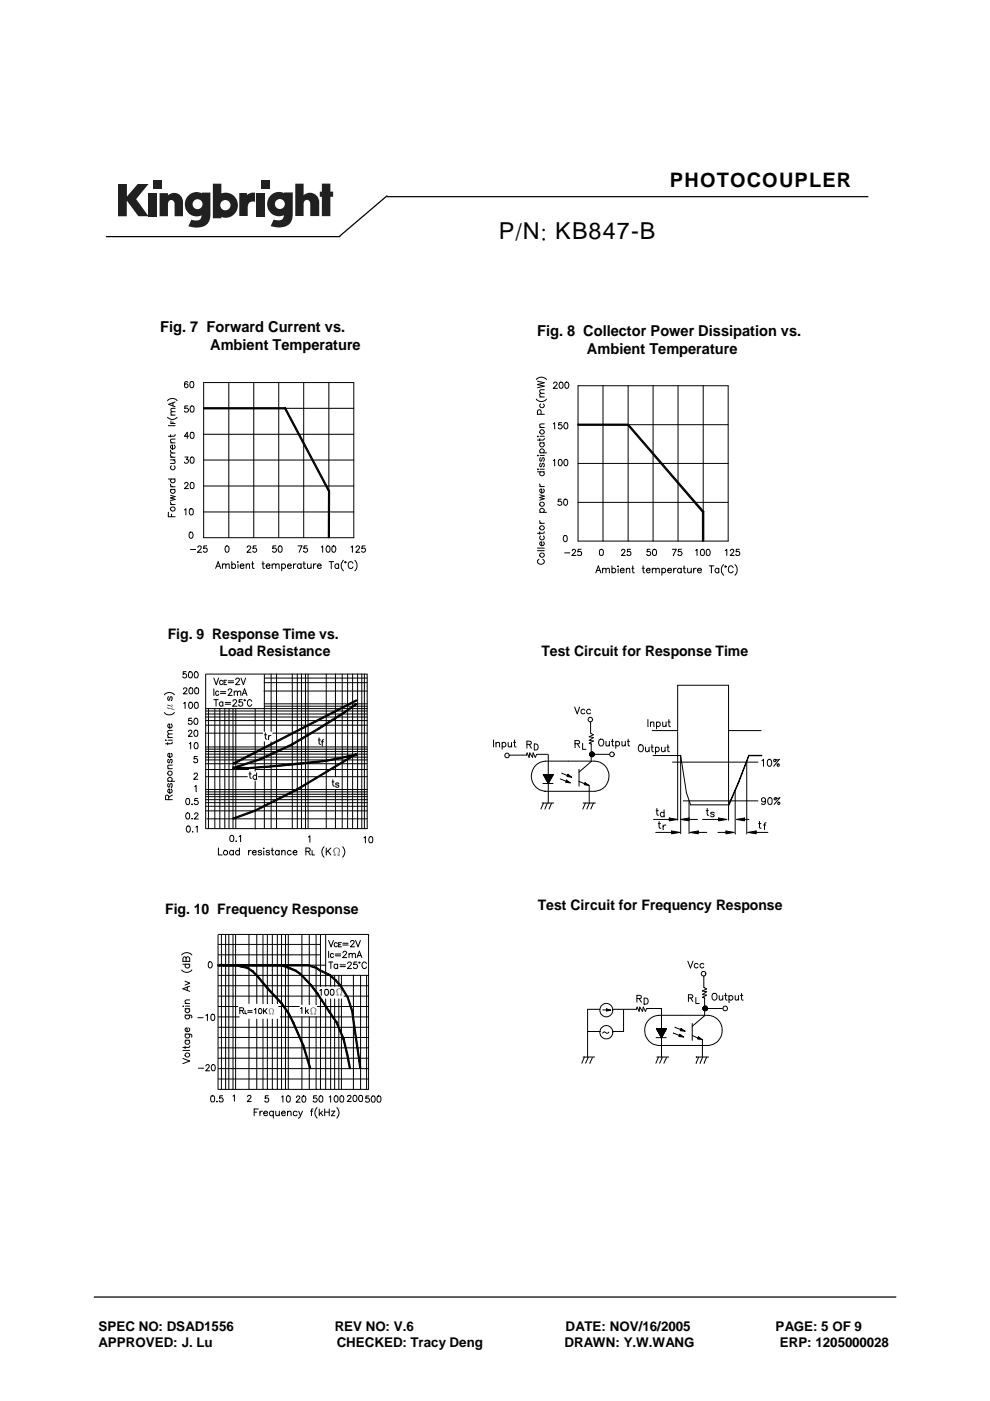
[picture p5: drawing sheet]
<svg xmlns="http://www.w3.org/2000/svg" width="210mm" height="297mm" viewBox="0 0 210 297" stroke-linecap="round" stroke-linejoin="round" font-family="sans-serif">
<path d="M82 41.7h102" fill="none" stroke="#010101" stroke-width=".26"/>
<g fill="#231f20">
<path d="M25 39h1.9v2.7l2.3-2.7h2.3l-2.6 3.2 2.6 3.6h-2.2l-2.4-3.3v3.4h-1.9z"/>
<path d="M31.5 41h1.8v4.8h-1.8z"/>
<path d="M54.4 40.9h1.8v4.9h-1.8z"/>
<path d="M32.4 38.3h1.8v1.8h-1.8z"/>
<path d="M55.3 38.2h1.8v1.8h-1.8z"/>
<path d="M33.8 41h1.8v.4a1.9 1.9 0 0 1 2.2-.3 1.9 1.9 0 0 1 1 2v2.7h-1.8v-2.6a.7 .7 0 0 0-.7-.8 .7 .7 0 0 0-.7 .8v2.6h-1.8z"/>
<path d="M50.7 40.9h1.7v.5a2.02 2.02 0 0 1 1.7-.5v1.9l-.2-.1a1.12 1.12 0 0 0-1.4 1.4v1.7h-1.8z"/>
<path d="M62.6 38.9h1.8v2.5a1.98 1.98 0 0 1 2.2-.3 1.98 1.98 0 0 1 1.1 2v2.7h-1.9v-2.6a.7 .7 0 0 0-.7-.8 .7 .7 0 0 0-.7 .8v2.6h-1.8z"/>
<path d="M68.2 38.9h1.8v1.7h.6v1.1h-.6v4.1h-1.8v-4.1h-.4v-1.1h.4z"/>
<path d="M45.1 38.9v7.4h1.8v-.3a2.63 2.63 0 0 0 3.5-2.5 2.63 2.63 0 0 0-3.5-2.5v-2.1zM46.7 43.5a1.1 1.1 0 0 1 2.2 0 1.1 1.1 0 0 1-2.2 0z"/>
<path d="M40.1 41.3a2.56 2.56 0 0 0-.6 3.3 2.56 2.56 0 0 0 3.2 1.1 1.09 1.09 0 0 1-1.5 1l-.6-.1-.7 1.4a5.3 5.3 0 0 0 3.7-.2 2.69 2.69 0 0 0 1-2.4v-4.6h-1.8v.2l-.8-.3a2.44 2.44 0 0 0-1.9 .6zM40.8 43.3a1.06 1.06 0 0 1 2.1 0 1.06 1.06 0 0 1-2.1 0z"/>
<path d="M57.6 41.3a2.56 2.56 0 0 0-.6 3.3 2.56 2.56 0 0 0 3.2 1 1.09 1.09 0 0 1-1.5 1.1l-.7-.1-.6 1.4a5.3 5.3 0 0 0 3.7-.3 2.69 2.69 0 0 0 1-2.4v-4.5h-1.9v.2l-.8-.3a2.44 2.44 0 0 0-1.8 .6zM58.3 43.3a1.06 1.06 0 0 1 2.1 0 1.06 1.06 0 0 1-2.1 0z"/>
</g>
<path d="M22.6 50.2h49.5M82 41.5l-9.9 8.5M20 275h169.9" fill="none" stroke="#010101" stroke-width=".26"/>
<path d="M24 64.1h156.3v180.4h-156.3z" fill="#fff"/>
<path d="M24 64.1h156.3M24 244.5h156.3" fill="none" stroke="#fff" stroke-width=".21"/>
<g fill="#000">
<path d="M59.1 86.4h1.4l-1.4 .3zM59.1 86.7l1.4-.3-.1 .3zM60.4 86.7l9.5 17.4-.3 .1zM60.5 86.4l9.4 17.7-9.5-17.4zM133.1 90.1l16.1 18.4-.3 .1zM133.1 90.1l.2-.1 15.9 18.5zM61.8 157.8l3.3-2-3.2 2.2zM61.9 158l3.2-2.2 .1 .2zM65.1 155.8l2.5-1.5-2.4 1.7zM65.2 156l2.4-1.7 .1 .3zM67.6 154.3l5.2-3.3-5.1 3.6zM67.7 154.6l5.1-3.6 .1 .3z"/>
<path d="M72.8 151l2.7-1.9-2.6 2.2zM72.9 151.3l2.6-2.2 .1 .3zM125.1 159.7v.5zM125.3 159.5v.9l-.2-.7zM125.3 159.5l.2-.1v1zM125.5 159.4l.3 .1v.9zM125.8 159.5l.1 .2v.5zM125.9 159.7v.5zM49.4 173.4l4.7-1.7-4.6 2zM49.4 161.8l26.1-13.4-26 13.7zM49.4 162.9l.9-.5-.7 .8zM49.5 173.7l4.6-2v.3z"/>
<path d="M49.5 162.1l26-13.7 .1 .2zM50.3 162.4l.1 .2-.8 .6zM50.3 162.4l4.9-1.6-4.8 1.8zM50.4 162.6l4.8-1.8 .1 .3zM52.6 162.7l4.7-.3-4.7 .6zM52.6 163l4.7-.6v.2zM54.1 171.7l8.9-4.5-8.9 4.8zM54.1 172l8.9-4.8 .1 .3zM55.2 160.8l6.6-3-6.5 3.3zM55.3 161.1l6.5-3.3 .1 .2zM57.3 162.4l5.3-.6-5.3 .8zM57.3 162.6l5.3-.8v.3z"/>
<path d="M62.6 161.8l6.4-.6-6.4 .9zM62.6 162.1l6.4-.9v.3zM63 167.2l3.8-2.3-3.7 2.6zM63.1 167.5l3.7-2.6 .2 .2zM66.8 164.9l8.7-5.2-8.5 5.4zM67 165.1l8.5-5.4 .1 .2zM69 161.2l5.8-1.1-5.8 1.4zM69 161.5l5.8-1.4v.2zM74.8 160.1l.7-.2-.7 .4zM74.8 160.3l.7-.4 .1 .3zM116.2 164.8l1.1-.6-1.1 1.9zM115.2 164.2h2.1l-1.1 .6z"/>
<path d="M115.2 164.2l1 .6v1.3zM120.1 165.4l.8 .6-1-.1zM120.4 164.2l.8 .6-1-.2zM124 165.9l.9 .6-1-.1zM125.1 159.7l.2 .7-.2-.2zM125.3 159.5l.2 .9h-.2zM125.5 159.4l.3 1h-.3zM125.8 159.5l.1 .7-.1 .2zM141.9 173.4l1.8 .3-1.8 .3zM142.4 176.2l1.7 .3-1.7 .3zM144.3 173.7l1.8-.3v.6zM146.3 176.5l1.7-.3v.6z"/>
<path d="M152.4 173.4l1.7 .3-1.7 .3zM153.9 176.2l1.8 .3-1.8 .3zM156.5 165.9l-1.9 4.8zM158.7 160.1l-2.1 5.8zM156.1 173.7l1.8-.3v.6zM158.5 176.5l1.8-.3v.6zM46.1 204.6l.3-.1-.2 .3zM50.3 204.8h.9l-.1 .3zM50.3 204.5l.9 .3h-.9zM51.1 205.1h1.4l-.1 .2zM51.2 204.8l1.3 .3h-1.4zM52.4 205.3l1.2 .5-.1 .2z"/>
<path d="M52.5 205.1l1.1 .7-1.2-.5zM53.5 206l1.2 .8-.3 .2zM53.6 205.8l1.1 1-1.2-.8zM54.4 207l2.5 2.5-.3 .2zM54.4 207l.3-.2 2.2 2.7zM56.6 209.7l3.2 2.9-.2 .2zM56.6 209.7l.3-.2 2.9 3.1zM59.4 204.8l1-.1-.1 .3zM59.4 204.5l1 .2-1 .1zM59.6 212.8l1.7 2-.2 .2zM59.6 212.8l.2-.2 1.5 2.2zM60.3 205l2.5 .7-.1 .3z"/>
<path d="M60.4 204.7l2.4 1-2.5-.7zM61.1 215l1.2 1.8-.2 .1zM61.1 215l.2-.2 1 2zM62.1 216.9l2.3 4.7-.2 .1zM62.1 216.9l.2-.1 2.1 4.8zM62.7 206l1.1 .4-.2 .2zM62.8 205.7l1 .7-1.1-.4zM63.6 206.6l2.5 2.2-.2 .2zM63.8 206.4l2.3 2.4-2.5-2.2zM65.4 204.8l1.7 .3-.1 .2zM65.4 204.5l1.7 .6-1.7-.3zM65.9 209l1.5 1.6-.2 .1z"/>
<path d="M65.9 209l.2-.2 1.3 1.8zM67 205.3l.9 .3-.1 .3zM67.1 205.1l.8 .5-.9-.3zM67.2 210.7l1.2 1.3-.2 .2zM67.2 210.7l.2-.1 1 1.4zM67.8 205.9l2.2 .7-.2 .2zM67.9 205.6l2.1 1-2.2-.7zM68.2 212.2l1.8 2.3-.3 .1zM68.2 212.2l.2-.2 1.6 2.5zM69.7 214.6l1.8 2.1-.3 .1zM69.8 206.8l1.4 .9-.1 .2zM69.7 214.6l.3-.1 1.5 2.2z"/>
<path d="M70 206.6l1.2 1.1-1.4-.9zM71.1 207.9l1.2 1-.2 .2zM71.2 216.8l1.8 3.5h-.3zM71.2 207.7l1.1 1.2-1.2-1zM71.2 216.8l.3-.1 1.5 3.6zM72.1 209.1l1.7 2.3-.2 .1zM72.1 209.1l.2-.2 1.5 2.5zM73.6 211.5l1.2 2.8-.3 .1zM73.6 211.5l.2-.1 1 2.9zM74.5 214.4l.8 3.4h-.3zM74.5 214.4l.3-.1 .5 3.5zM75 217.8l1.3 7.2h-.2z"/>
<path d="M75 217.8h.3l1 7.2zM128.6 213.9l.9 .3-.9 .2zM140.3 218.7l1-.6-1 1.9zM139.2 218.1h2.1l-1 .6zM139.2 218.1l1.1 .6v1.3zM144.1 219.3l.9 .6-1.1-.1zM144.4 218.1l.9 .6-1.1-.2zM148.1 219.8l.8 .6-1-.1zM149.1 213.6v.5zM149.3 213.4v.8l-.2-.6zM149.3 213.4l.2-.1v1zM149.1 213.6l.2 .6-.2-.1z"/>
<path d="M149.5 213.3l.3 .1v.8zM149.3 213.4l.2 .9-.2-.1zM149.8 213.4l.1 .2v.5zM149.5 213.3l.3 .9-.3 .1zM149.8 213.4l.1 .7-.1 .1zM149.9 213.6v.5zM64.2 221.7l1.7 4.8-.2 .1zM64.2 221.7l.2-.1 1.5 4.9zM72.7 220.3l1 3.2-.2 .1zM72.7 220.3h.3l.7 3.2zM73.5 223.6l.8 2.8h-.3zM73.5 223.6l.2-.1 .6 2.9z"/>
<path d="M74 226.4l.3 .2h-.3zM74 226.4h.3v.2zM76.1 225l.4 1.4h-.3zM76.1 225h.2l.2 1.4z"/>
</g>
<g fill="none" stroke="#000" stroke-width=".21">
<path d="M35.5 88.5a1.33 1.33 0 0 0 2 0M35.5 85a1.33 1.33 0 0 1 2 0M35.7 90.3h1.4M36.2 97.5h.9M36.2 96.9h.9M36.2 96.1h.9M36.2 93.9h.9M36.2 96.4v.3l.4 .2M36.2 95.5v.3l.4 .3M36.2 92.2v.5M36.2 89.2v.6h.9M36.2 88h.9"/>
<path d="M36.4 98.8a.47 .47 0 0 0-.1 .7 .47 .47 0 0 0 .7 0 .47 .47 0 0 0-.1-.7M36.7 89.5v.3M36.7 85.4v.7M36.9 97.5l.2 .3-.1 .4-.8 .1M36.9 94.4a.46 .46 0 0 1 .1 .7 .46 .46 0 0 1-.7 0 .46 .46 0 0 1 .1-.7h.2v.8M37.1 93.1l-.9 .1v.3l.2 .4M37.1 92.1l-.1 .3-.2 .1h-1.1M37.1 87.3l-.8 .1v.4l.2 .2M37.1 86.6l-.8 .1v.4l.2 .2M37.1 85.2l-1.3 .5 1.3 .5M39.2 96.9h.7l-.4 .5a.42 .42 0 0 1 .3 .7 .42 .42 0 0 1-.7-.1M39.8 86.1h-.6v.5a.46 .46 0 0 1 .6 0 .46 .46 0 0 1 0 .7 .46 .46 0 0 1-.7-.2"/>
<path d="M39.8 81.1v-.2a.65 .65 0 0 0-.8 .5 .65 .65 0 0 0 .5 .8 .4 .4 0 0 0 .4-.3 .4 .4 0 0 0-.3-.5 .4 .4 0 0 0-.5 .3M40 92.5h-.9l.6-.8v1.3M40.5 97a.4 .4 0 0 1 .6 .2v.3a.55 .55 0 0 1-.4 .7h-.2l-.2-.5zM40.5 86.1a.4 .4 0 0 1 .6 .2v.3a.55 .55 0 0 1-.4 .8l-.2-.1-.2-.5zM40.5 91.7h.3a.73 .73 0 0 1 .4 .6 .73 .73 0 0 1-.5 .7l-.2-.1-.2-.5zM40.6 80.9a.74 .74 0 0 0-.3 .7 .74 .74 0 0 0 .4 .6l.3-.2 .1-.6-.2-.5h-.3M43.2 86.4h15.9v.3h-15.9zM43.2 86.6h31.8M43.2 81.1h31.8v32.9h-31.8zM43.2 97.5h31.8M43.2 92.1h31.8M48.5 81.1v32.9"/>
<path d="M53.8 81.1v32.9M59.1 86.4h1.4l-.1 .3h-1.3zM59.1 81.1v32.9M60.5 86.4l9.4 17.7-.3 .1-9.2-17.5zM64.4 81.1v32.9M69.7 81.1v32.9M113.7 84.6a1.39 1.39 0 0 0 2.2 0M113.7 80.5a1.39 1.39 0 0 1 2.2 0M114 99.5h.1zM114 92.5h.1zM114 80.8l1.4 .4-1.4 .3 1.4 .4-1.4 .3M114 96.5v.1z"/>
<path d="M114.4 91.7a.5 .5 0 0 0 .8 .3 .5 .5 0 0 0 0-.8 .5 .5 0 0 0-.8 .3l.1 .2M114.4 93.9h1M114.4 96h1.5M114.4 90.6h1M114.4 84.2h1M114.5 93l-.1 .5M114.5 99.5h.9M114.5 96.6h.9M114.5 92.5h.9M114.6 98.2l-.1 .1a.44 .44 0 0 0 .1 .7l.3-.2 .1-.5h.3a.44 .44 0 0 1-.1 .7M114.6 97l-.1 .1a.44 .44 0 0 0 .1 .7l.3-.2 .1-.5h.3a.44 .44 0 0 1-.1 .7M114.6 96a.47 .47 0 0 1 0-.7 .47 .47 0 0 1 .7 0 .47 .47 0 0 1-.1 .7"/>
<path d="M114.6 93.9a.47 .47 0 0 0 0 .7 .47 .47 0 0 0 .7 0 .47 .47 0 0 0-.1-.7M114.6 85.6a.45 .45 0 0 0 0 .7 .45 .45 0 0 0 .6 0 .45 .45 0 0 0 0-.7M114.7 87.8l-.1-.8-.2-.1-.4 .1v.8h1.4M115.4 92.9l-.3 .4h-1.1M115.4 89.9l-.9 .1-.1 .3 .3 .3M115.4 83.4l-.9 .1-.1 .3 .3 .4M115.4 82.6l-.9 .1-.1 .4 .3 .3M117.3 97.7l.3-.3v1.4M117.3 89.9l.3-.3v1.3M117.4 81.3l.1-.2 .4-.1 .2 .4-.8 .9h.9M118.5 97.5a.37 .37 0 0 1 .6 .2v.8l-.4 .3-.3-.3v-.3zM118.7 81.1l.3-.1a.72 .72 0 0 1 .4 .7 .72 .72 0 0 1-.5 .6h-.2l-.2-.6z"/>
<path d="M119.1 89.6h-.6l-.1 .6a.46 .46 0 0 1 .7-.1 .46 .46 0 0 1-.1 .7 .46 .46 0 0 1-.6-.1M119.8 97.5a.37 .37 0 0 1 .6 .2l-.2 1a.65 .65 0 0 1-.7-.4 .65 .65 0 0 1 .3-.8zM119.8 89.7l.3-.1a.74 .74 0 0 1 .3 .7 .74 .74 0 0 1-.5 .6l-.3-.2-.1-.4zM120.1 81a.74 .74 0 0 0-.3 .7 .74 .74 0 0 0 .4 .6 .7 .7 0 0 0 .4-.7 .7 .7 0 0 0-.5-.6M122.6 89.9h10.5v.3h-10.5zM122.6 81.8h31.8v32.9h-31.8zM122.6 98.3h31.8M122.6 90h31.8M127.8 81.8l.1 32.9M133.1 90.1l.2-.1 15.9 18.5-.3 .1zM133.2 81.8v32.9M138.5 81.8v32.9"/>
<path d="M143.8 81.8v32.9M149.1 81.8v32.9M35.7 101.6h1.4M35.7 108.6v1h1.4M36.2 108a.5 .5 0 0 0 .7 .3 .5 .5 0 0 0 0-.8 .5 .5 0 0 0-.7 .3v.2M36.2 107h.9M36.2 105l.9 .3-.9 .3 .9 .3-.9 .2M36.2 103.8h.9M36.2 103.2h.9M36.2 106.4v.4l.4 .2M36.2 102.7v.3l.4 .2M36.4 103.8a.47 .47 0 0 0-.1 .7 .47 .47 0 0 0 .7 0 .47 .47 0 0 0-.1-.7"/>
<path d="M36.4 101.6a.45 .45 0 0 0-.1 .6 .45 .45 0 0 0 .7 0 .45 .45 0 0 0-.1-.6M36.4 109v.6M39.1 108.1l.3-.2v1.3M39.2 102.6a.36 .36 0 0 1 .4-.3 .36 .36 0 0 1 .2 .5l-.7 .8h.9M40.3 112.9a.65 .65 0 0 1 .7 .5 .65 .65 0 0 1-.4 .7h-.2a.91 .91 0 0 1-.1-1.2zM40.3 107.9h.3a.7 .7 0 0 1 .4 .7 .7 .7 0 0 1-.5 .6 .91 .91 0 0 1-.2-1.3zM40.4 116.5h1.1M40.5 102.4a.4 .4 0 0 1 .6 .1v.3a.55 .55 0 0 1-.4 .8l-.2-.1-.2-.5zM42 116.1a.36 .36 0 0 1 .4-.4 .36 .36 0 0 1 .2 .5l-.7 .9h.9M43.2 108.5h31.8M43.2 103h31.8M43.8 115.7h-.6v.6a.45 .45 0 0 1 .6 .1 .45 .45 0 0 1-.1 .6 .45 .45 0 0 1-.6-.2"/>
<path d="M47.2 119.8l.3-.3 .3 .1 .1 .9M47.2 119.5v1M47.9 119.8l.3-.3 .4 .1v.9M47.9 115.8a.4 .4 0 0 1 .6 .2l.1 .3a.59 .59 0 0 1-.4 .8l-.4-.3-.1-.5zM49.1 119.8a.45 .45 0 0 1 .7-.1 .45 .45 0 0 1 0 .7 .45 .45 0 0 1-.7-.1M49.1 119.1v1.4M50.5 119.1v.1zM50.5 119.6v.9M50.9 120h.8a.45 .45 0 0 0-.6-.4 .45 .45 0 0 0-.1 .7l.3 .2 .4-.2M52.2 119.8l.3-.3 .4 .1 .1 .9M52.2 119.5v1M52.4 116.1l.3-.4h.2l.3 .3-.8 1.1h.8"/>
<path d="M53.3 119.5h.5M53.6 119.1v1.4h.3M54.3 115.7h-.6l-.1 .6a.46 .46 0 0 1 .7 0 .46 .46 0 0 1 0 .7 .46 .46 0 0 1-.7-.2M55.5 119.5h.5M55.8 119.1v1.2v.2h.3M56.4 120h.8a.4 .4 0 0 0-.4-.5 .4 .4 0 0 0-.4 .5v.1a.43 .43 0 0 0 .4 .4 .43 .43 0 0 0 .4-.2M57.7 119.5v1M57.7 119.8l.3-.3 .4 .1 .1 .9M58.5 119.8l.3-.3 .3 .1 .1 .9M58.5 115.7h-.6l-.1 .6a.46 .46 0 0 1 .7 0 .46 .46 0 0 1 0 .7 .46 .46 0 0 1-.7-.2M59.1 115.8a.4 .4 0 0 1 .7 .2v.3a.59 .59 0 0 1-.3 .8l-.4-.3-.1-.5zM59.7 119.8a.45 .45 0 0 1 .7-.1 .45 .45 0 0 1 0 .7 .45 .45 0 0 1-.7-.1"/>
<path d="M59.7 119.5v1.5M61 120h.8a.45 .45 0 0 0-.7-.4 .45 .45 0 0 0-.1 .7l.3 .2 .5-.2M62.2 119.5v1M62.8 119.5l-.4 .1-.2 .4M63.2 115.7h.8l-.6 1.4M63.8 119.8a.45 .45 0 0 0-.6-.1 .45 .45 0 0 0 0 .7 .45 .45 0 0 0 .6-.1M63.8 119.5v1M64.3 119.5h.4M64.4 119.1v1.2l.1 .2h.3M65.1 115.7h-.6l-.1 .6a.47 .47 0 0 1 .7 .1 .47 .47 0 0 1-.1 .6 .47 .47 0 0 1-.7-.2h.1M65.2 119.5l.1 1h.3l.4-.2M66 119.5v1"/>
<path d="M66.5 119.5v1M67 119.5l-.3 .1-.2 .4M67.3 120h.8a.48 .48 0 0 0-.6-.4 .48 .48 0 0 0-.3 .6 .48 .48 0 0 0 .6 .3l.3-.2M68.1 116l.3-.3v1.4M69.3 115.8a.37 .37 0 0 1 .6 .2l.1 .3a.59 .59 0 0 1-.4 .8l-.3-.1-.2-.5zM69.6 104.2l.3-.1-.1 9.9h-.2zM69.8 119.1h.9M70.2 119.1l.1 1.4M70.7 115.7a.77 .77 0 0 0 .1 1.4 .74 .74 0 0 0 .4-.7 .74 .74 0 0 0-.5-.7M71.8 119.8a.45 .45 0 0 0-.7-.1 .45 .45 0 0 0 0 .7 .45 .45 0 0 0 .7-.1M71.8 119.5v1M72.8 118.8a1.57 1.57 0 0 0 0 2.2"/>
<path d="M73.1 119.1h.2v.2h-.2zM74.4 116l.3-.3v1.4M74.8 119.4a.52 .52 0 0 0-.6-.3 .52 .52 0 0 0-.4 .5v.4a.52 .52 0 0 0 .4 .5 .52 .52 0 0 0 .6-.3M75.2 118.8a1.57 1.57 0 0 1 0 2.2M75.5 116.1l.2-.4h.3l.2 .3-.8 1.1h.9M77.4 115.7h-.6l-.1 .6a.46 .46 0 0 1 .7 0 .46 .46 0 0 1-.1 .7 .46 .46 0 0 1-.6-.2M114 116.8h1.4M114 116.2h1.4M114 100h1.4M114.3 118.6a.55 .55 0 0 0-.3 .6 .55 .55 0 0 0 .5 .4 .6 .6 0 0 0 .8-.2 .6 .6 0 0 0-.2-.8M114.4 117.8a.5 .5 0 0 0 .8 .3 .5 .5 0 0 0 0-.8 .5 .5 0 0 0-.8 .3l.1 .2M114.4 112a.5 .5 0 0 0 .8 .3 .5 .5 0 0 0 0-.8 .5 .5 0 0 0-.8 .3l.1 .2"/>
<path d="M114.4 107a.5 .5 0 0 0 .8 .3 .5 .5 0 0 0 0-.8 .5 .5 0 0 0-.8 .3l.1 .2M114.4 111h1M114.4 108.6h1.5M114.4 104.9l1 .3-1 .3 1 .2-1 .3M114.4 103.2h1M114.5 112.8l-.1 .5M114.5 110.4h-.1a.45 .45 0 0 0 .5 .6M114.5 102.6v.4l.4 .2M114.6 113.6a.47 .47 0 0 0 0 .7 .47 .47 0 0 0 .7 0 .47 .47 0 0 0-.1-.7M114.6 108.6a.47 .47 0 0 1 0-.7 .47 .47 0 0 1 .7 0 .47 .47 0 0 1-.1 .7M114.6 100a.47 .47 0 0 0 0 .7 .47 .47 0 0 0 .7 0 .47 .47 0 0 0-.1-.7M115.2 114.9a.44 .44 0 0 1 .1 .7 .44 .44 0 0 1-.7 0 .44 .44 0 0 1 .1-.7h.2v.8"/>
<path d="M115.2 103.7a.46 .46 0 0 1 .1 .7 .46 .46 0 0 1-.7 0 .46 .46 0 0 1 .1-.7h.2v.8M115.4 112.7l-.3 .4h-1.1M119 105.8h-.6l-.1 .6a.46 .46 0 0 1 .7 0 .46 .46 0 0 1 0 .6 .46 .46 0 0 1-.7-.1M119.6 113.6l.3-.1a.73 .73 0 0 1 .4 .7 .73 .73 0 0 1-.5 .7l-.4-.6zM119.7 105.9a.65 .65 0 0 1 .7 .5 .65 .65 0 0 1-.4 .7h-.2a.91 .91 0 0 1-.1-1.2zM119.7 117.2h1.1M121.3 116.8l.2-.3h.3l.2 .2-.2 .5-.6 .6h.9M122.6 106.5h31.8M123.2 116.5h-.6l-.1 .6a.45 .45 0 0 1 .7-.1 .45 .45 0 0 1-.1 .7 .45 .45 0 0 1-.6-.1M127.3 116.5a.41 .41 0 0 1 .6 .2v.9l-.1 .1h-.5l-.2-.5zM129.8 120v1.5M131.1 120v.1z"/>
<path d="M131.8 116.8l.2-.3 .5 .1-.2 .6-.6 .6h.9M133.7 116.5h-.6l-.1 .6a.45 .45 0 0 1 .7 0 .45 .45 0 0 1-.1 .6 .45 .45 0 0 1-.7-.1h.1M134.2 120v1.4l.3 .1M136.4 120v1.2l.3 .3M137.8 116.5h-.6v.6a.45 .45 0 0 1 .7 0 .45 .45 0 0 1-.1 .6 .45 .45 0 0 1-.7-.1h.1M138.7 116.5a.8 .8 0 0 0 0 1.3h.1a.71 .71 0 0 0 .4-.7 .71 .71 0 0 0-.5-.6M142.5 116.5h.9l-.6 1.3M144.5 116.5h-.7v.6a.47 .47 0 0 1 .7 0 .47 .47 0 0 1-.1 .7 .47 .47 0 0 1-.7-.2h.1M145 120v1.2l.1 .2 .3 .1M147.5 116.7l.3-.2v1.3M148.7 116.5a.41 .41 0 0 1 .6 .2v.9l-.1 .1h-.5l-.2-.5zM148.9 108.6l.3-.1v6.2h-.3z"/>
<path d="M149.9 116.5a.37 .37 0 0 1 .6 .2v.9l-.1 .1h-.5l-.2-.5zM150.4 120h.9M150.8 120l.1 1.5M153.4 119.7a1.57 1.57 0 0 0 0 2.3M153.8 116.7l.3-.2v1.3M154.9 116.8l.2-.3 .4 .1-.1 .6-.6 .6h.9M155.8 119.7a1.57 1.57 0 0 1 0 2.3M156.8 116.5h-.7v.6a.45 .45 0 0 1 .6 0 .45 .45 0 0 1-.1 .6 .45 .45 0 0 1-.6-.1M45.7 120.5l.6-1.4 .5 1.4M45.9 120.1h.7M126.3 121.5l.6-1.5 .5 1.5M126.5 120.9h.7"/>
<path d="M127.8 120.7l.3-.2 .3 .1 .1 .9M127.8 120.5v1M128.5 120.7l.3-.2 .4 .1v.9M129.8 120.7a.45 .45 0 0 1 .6-.1 .45 .45 0 0 1 0 .7 .45 .45 0 0 1-.6-.1M131.1 120.6v.9M131.5 120.9h.8a.45 .45 0 0 0-.6-.4 .45 .45 0 0 0-.1 .7l.3 .3 .4-.3M132.8 120.7l.3-.2 .4 .1 .1 .9M132.8 120.5v1M133.9 120.5h.5M136.1 120.5h.6M137 120.9h.8a.4 .4 0 0 0-.4-.4 .4 .4 0 0 0-.4 .4l.4 .6 .4-.3M138.3 120.5v1"/>
<path d="M138.3 120.7l.3-.2 .4 .1 .1 .9M139.1 120.7l.3-.2 .3 .1 .1 .9M140.3 120.7a.45 .45 0 0 1 .7-.1 .45 .45 0 0 1 0 .7 .45 .45 0 0 1-.7-.1M140.3 120.5v1.5M141.6 120.9h.8a.45 .45 0 0 0-.7-.4 .45 .45 0 0 0-.1 .7l.3 .3 .5-.3M142.8 120.5v1M143.4 120.5l-.4 .1-.2 .3M144.4 120.7a.45 .45 0 0 0-.6-.1 .45 .45 0 0 0 0 .7 .45 .45 0 0 0 .6-.1M144.4 120.5v1M144.9 120.5h.4M145.8 120.5v.9l.4 .1 .4-.3M146.6 120.5v1"/>
<path d="M147.1 120.5v1M147.6 120.5l-.3 .1-.2 .3M147.9 120.9h.8a.46 .46 0 0 0-.5-.4 .46 .46 0 0 0-.4 .5 .46 .46 0 0 0 .4 .5l.5-.3M152.4 120.7a.45 .45 0 0 0-.7-.1 .45 .45 0 0 0 0 .7 .45 .45 0 0 0 .7-.1M152.4 120.5v1M153.7 120h.2v.2h-.2zM155.4 120.4a.52 .52 0 0 0-.6-.4 .52 .52 0 0 0-.4 .6v.3a.52 .52 0 0 0 .4 .6 .52 .52 0 0 0 .6-.4M34.8 151.1a1.47 1.47 0 0 0 2.2 0M34.8 147.3a1.39 1.39 0 0 1 2.2 0M35.1 157v-.2l.1 .2M35.6 156.4h.9M35.6 157.4v.5"/>
<path d="M35.6 156.9h.9M35.8 147.7l-.2 .3v.4h.3l.1-.5 .3-.2 .2 .3-.2 .5M36.3 159.7a.46 .46 0 0 1 .1 .7 .46 .46 0 0 1-.7 0 .46 .46 0 0 1 .1-.7h.2v.9M36.3 153.5a.46 .46 0 0 1 .1 .7 .46 .46 0 0 1-.7 0 .46 .46 0 0 1 .1-.7h.2v.8M36.5 157.4l-.1 .2-1.3 .1M36.5 155.6l-.9 .1v.3l.2 .4M36.5 154.9h-.9a.49 .49 0 0 0 .2 .7M38.9 146.1a.36 .36 0 0 1 .4-.3 .36 .36 0 0 1 .3 .4l-.7 .9h.8M38.9 149.1l.3-.2v1.3M39.5 142.4h-.6l-.1 .6a.44 .44 0 0 1 .7 0 .44 .44 0 0 1-.1 .7 .44 .44 0 0 1-.7-.2M40 155.1l.1-.2 .4-.1 .2 .4-.8 .9h.9M40.1 157.7l.3-.3v1.3"/>
<path d="M40.2 148.9a.65 .65 0 0 1 .7 .5 .65 .65 0 0 1-.4 .8h-.2a.91 .91 0 0 1-.1-1.3zM40.3 145.9h.4l.2 .1-.2 1.1h-.4l-.2-.2-.1-.5zM40.3 142.4a.8 .8 0 0 0 0 1.3h.1a.71 .71 0 0 0 .4-.7 .71 .71 0 0 0-.5-.6M40.6 152.3h-.6v.6a.45 .45 0 0 1 .7-.1 .45 .45 0 0 1-.1 .7 .45 .45 0 0 1-.7-.2M41.3 152.4a.37 .37 0 0 1 .6 .1l.1 .4a.53 .53 0 0 1-.5 .7l-.2-.1-.2-.5zM41.3 157.5a.4 .4 0 0 1 .7 .2v.3a.55 .55 0 0 1-.5 .7h-.2l-.2-.5zM41.3 154.9l.3-.1a.8 .8 0 0 1 0 1.3h-.3l-.2-.5zM41.4 142.5a.37 .37 0 0 1 .6 .2v.8l-.2 .2h-.3a.87 .87 0 0 1-.1-1.2zM41.4 148.9h.3a.73 .73 0 0 1 .3 .7 .73 .73 0 0 1-.4 .6l-.2-.1-.2-.5zM41.4 145.9h.6l.1 .1-.1 1.1h-.6l-.1-.2zM43.6 143v32.7M43.7 142.9h34.2"/>
<path d="M43.7 155.4h12M43.7 150.7h34.2M43.7 151.4h34.2M43.7 152h34.2M43.7 150.2h34.2M43.7 152.8h34.2M43.7 153.8h34.2M43.7 159.3h34.2M43.7 158.8h34.2M43.7 159.9h34.2M43.7 158.4h34.2M44.2 150.2v25.5"/>
<path d="M45.3 143.8l.5 1.4 .6-1.4M45.3 146l.1 1.4M45.3 148.3h1M45.6 150.2v25.5M45.8 148.3v1.4M46.4 146.7a.33 .33 0 0 0-.4-.2 .33 .33 0 0 0-.3 .4 .38 .38 0 0 0 .2 .5 .38 .38 0 0 0 .5-.2M46.6 150.2v25.5M46.7 146.6h1.2M46.7 147h1.2M47.2 144.4a.33 .33 0 0 0-.4-.2 .33 .33 0 0 0-.2 .4 .38 .38 0 0 0 .1 .5 .38 .38 0 0 0 .5-.1v-.1M47.2 149a.43 .43 0 0 0-.6 0 .43 .43 0 0 0 0 .6 .43 .43 0 0 0 .6-.1M47.2 148.8v.9"/>
<path d="M47.5 144.7h.3M47.7 150.2v25.5M47.8 148.9h1.1M47.8 149.3h1.1M48 144.2h-.5v1h.5M48.4 144.4h1.1M48.4 144.7h1.1M48.4 146.4l.2-.4h.3l.2 .3-.8 1.1h.9M48.6 150.2v25.5M49.4 148.7l.3-.4h.2l.3 .3-.1 .3-.8 .8h.9M49.4 150.2v25.5M49.7 146.8l.3-.3 .3 .1 .1 .8"/>
<path d="M49.7 146.5v.9M50 144.1l.2-.3 .5 .1-.1 .6-.6 .7h.8M50 150.2v25.5M50.3 146.8l.4-.3 .3 .1 .1 .8M51.1 143.8l.5 1.4 .5-1.4M51.4 148.3h-.7v.6a.47 .47 0 0 1 .7 .1 .47 .47 0 0 1-.1 .6 .47 .47 0 0 1-.7-.2M51.4 147.4l.5-1.4 .5 1.4M51.6 147h.6M53.4 148.7a.54 .54 0 0 0-.8-.3 .54 .54 0 0 0-.1 .8 .48 .48 0 0 0 .3 .5 .48 .48 0 0 0 .6-.3M54.1 150.2v13.3M56 146.5h21.9M56 144.7h21.9"/>
<path d="M56 149.2h21.9M56 143v12.1M56 157.3v18.4M56 143.8h21.9M56 149.7h21.9M56.1 155.8h.4M56.3 155.4v1.1l.3 .2M56.9 156v.8M57.4 156a.38 .38 0 0 0-.5 .3M57.5 142.9v12.2M57.5 157.3v18.4M57.8 155.4h20.1"/>
<path d="M58.6 142.9v32.8M61.8 157.8l3.3-2 .1 .2-3.3 2zM62 142.9v32.8M63 142.9v32.8M63.9 142.9v32.8M64.8 142.9v32.8M65.1 155.8l2.5-1.5 .1 .3-2.5 1.4zM65.4 143l-.1 32.7M67.5 156.9h.4M67.6 154.3l5.2-3.3 .1 .3-5.2 3.3zM67.6 156.4v1.2l.4 .2M68.1 157.3h.5"/>
<path d="M68.6 156.8l-.2 .1-.1 1.3M69.2 142.9v32.8M71.1 142.9v21.8M72.6 142.9v32.8M72.8 151l2.7-1.9 .1 .3-2.7 1.9zM73.7 142.9v32.8M74.8 142.9v32.8M75.8 142.9v32.8M76.7 142.9v32.8M77.3 142.9v32.8M77.9 143v32.7h-34.2M104.6 156.9v1.5"/>
<path d="M105.2 157.4v1M105.2 157.6l.3-.2h.3l.1 1M106.5 157.6a.45 .45 0 0 1 .6-.1 .45 .45 0 0 1 0 .7 .45 .45 0 0 1-.6 0M106.5 157.4v1.4M107.7 157.4l.1 .9 .4 .1 .3-.3M108.5 157.4v1M108.9 157.4h.4M109.1 156.9v1.4l.3 .1M111.7 157.8h.8l.1-.5-.9-.2v1.5M112.2 157.8l.5 .8M112.3 159.6l.6 1 .2-1M112.4 159.6l-.2 1-.4-1-.2 .5h-3.6"/>
<path d="M113 159.6l.5 1 .3-.7h2.3M113.3 157.7a.66 .66 0 0 1 .8 .7 .66 .66 0 0 1-.8 .6zM116.2 160v10.3M121.8 149.9l.6 1.4 .5-1.4M122 157.7l.8-.1 .1-.2-.1-.3-.9-.1 .1 1.5M122.4 157.7l.5 .8M123.5 157.6v1.3h.7M124 150.6a.46 .46 0 0 0-.7-.1 .46 .46 0 0 0 0 .7 .46 .46 0 0 0 .7 0M125.1 159.7l.2 .7-.2-.2zM125.1 159.7v.5zM125.2 150.6a.48 .48 0 0 0-.7-.1 .48 .48 0 0 0 0 .7 .48 .48 0 0 0 .7 0M125.2 153.1v2.3l.6 .4-.9 .4 .9 .2-.9 .6 .9 .1-.9 .5 .4 .1"/>
<path d="M125.3 159.5l.2-.1v1zM125.3 159.5l.2 .9h-.2zM125.3 159.5v.9l-.2-.7zM125.4 157.7l-.1 3.8M125.4 159.9h3.8M125.5 159.4l.3 .1v.9zM125.5 159.4l.3 1h-.3zM125.8 159.5l.1 .2v.5zM125.8 159.5l.1 .7-.1 .2zM125.9 159.7v.5zM126 159.9a.49 .49 0 0 0-.6-.4 .49 .49 0 0 0-.3 .7 .49 .49 0 0 0 .7 .2l.2-.5M127 156.9a.61 .61 0 0 1 .8-.1 .61 .61 0 0 1 .2 .8 .55 .55 0 0 1-.5 .6 .55 .55 0 0 1-.6-.6z"/>
<path d="M128.5 157.2v.9h.5l.2-.2M129.2 157.2v1M129.6 157.2h.5M129.8 156.7l.1 1.4 .3 .1M130.6 157.4a.45 .45 0 0 1 .6-.1 .45 .45 0 0 1 0 .7 .45 .45 0 0 1-.6-.1M130.6 157.2v1.5M131.9 157.2v.9h.5l.2-.2M132.6 157.2v1M133 157.2h.5M133.2 156.7v1.2l.1 .2 .2 .1M135.7 157.9a.79 .79 0 0 0-.4 .9 .79 .79 0 0 0 .7 .6 .79 .79 0 0 0 .4-.9 .79 .79 0 0 0-.7-.6h.1M136.9 158.4v.9l.4 .1 .3-.3"/>
<path d="M137.4 152.6v1.5M137.6 158.4v1M137.9 153.3l.4-.2h.3l.1 1M137.9 153.1v1M138 158.4h.5M138.2 157.9v1.2l.4 .3M138.3 154.9h5.4v-9.6h10.8v28.6M139 158.6a.45 .45 0 0 1 .6 0 .45 .45 0 0 1 0 .6 .45 .45 0 0 1-.6 0M139 158.4v1.5M139.2 153.3a.45 .45 0 0 1 .7-.1 .45 .45 0 0 1 0 .7 .45 .45 0 0 1-.7-.1M139.2 153.1v1.4M140.3 158.4v.9l.4 .1 .3-.3"/>
<path d="M140.5 153.1v.9l.4 .1 .3-.3M141 158.4v1M141.2 153.1v1M141.4 158.4h.5M141.6 157.9v1.4l.3 .1M141.6 153.1h.5M141.8 152.6v1.2l.4 .3M143.7 155.1v18.8M154.5 154.9h6.9M35.6 163h.9M35.6 165.7h1.4M35.8 169.5l-.1-.8-.4-.1-.2 .1v.8h1.4"/>
<path d="M35.8 166.1l-.2 .3v.4h.3l.1-.5 .3-.2 .2 .3-.2 .5M35.8 165.7a.46 .46 0 0 1-.1-.7 .46 .46 0 0 1 .7 0 .46 .46 0 0 1-.1 .7M35.8 161a.43 .43 0 0 0 0 .8l.4-.8h.2l.1 .2-.2 .6M36.3 167.3a.46 .46 0 0 1 .1 .7 .46 .46 0 0 1-.7 0 .46 .46 0 0 1 .1-.7h.2v.8M36.5 168.6l-.7 .4M36.5 162.2l-.9 .1v.3l.2 .4M39.5 172.4a.4 .4 0 0 1 .7 .2v.3a.55 .55 0 0 1-.4 .8l-.3-.1-.1-.5zM39.5 169.3h.4a.74 .74 0 0 1 .3 .7 .74 .74 0 0 1-.4 .6l-.3-.1-.1-.5zM39.7 175.2l.3-.1a.74 .74 0 0 1 .3 .7 .74 .74 0 0 1-.4 .6l-.3-.2-.1-.3zM40.6 173.6h.2zM40.6 170.5h.2zM40.9 176.3h.1"/>
<path d="M41.1 164.2l.2-.2 .3-.1 .3 .4-.8 .9h.9M41.3 166.8l.3-.3v1.4M41.3 172.7l.2-.4h.2l.3 .3-.8 1.1h.9M41.5 175.4l.3-.3v1.3M41.8 160.4h-.6l-.1 .6a.45 .45 0 0 1 .7 0 .45 .45 0 0 1-.1 .6 .45 .45 0 0 1-.6-.1M41.9 169.3h-.6v.5a.45 .45 0 0 1 .6 .1 .45 .45 0 0 1-.1 .6 .45 .45 0 0 1-.6-.2M43.7 163.2h9M43.7 164.7h8.8M43.7 171.9h34.2M43.7 170.9h34.2M43.7 170.2h34.2M43.7 169.5h34.2"/>
<path d="M43.7 168.9h34.2M43.7 168.4h34.2M43.7 167.9h34.2M43.7 167.4h34.2M43.7 161.9h34.2M43.7 161.1h34.2M43.7 160.5h34.2M43.8 173.6h34.1M46.3 179.8v1.5h.8M48.9 177.2l.3-.1a.73 .73 0 0 1 .4 .7 .73 .73 0 0 1-.5 .6 .87 .87 0 0 1-.2-1.2zM49.4 173.4l4.7-1.7v.3l-4.6 1.7zM49.4 161.8l26.1-13.4 .1 .2-26.1 13.5z"/>
<path d="M49.4 162.9l.9-.5 .1 .2-.8 .6zM49.4 162.6l3.2 .1v.3l-3.2-.1zM50 178.4h.1zM50.3 162.4l4.9-1.6 .1 .3-4.9 1.5zM50.7 177.4l.3-.3 .1 1.3M50.8 179.8v1.5M52.6 162.7l4.7-.3v.2l-4.7 .4zM52.8 164.1h.5M53 163.7v1.1l.3 .2M54.1 171.7l8.9-4.5 .1 .3-9 4.5zM54.1 165.6v10.2M54.1 163.2h23.8"/>
<path d="M54.4 164.5a.43 .43 0 0 0-.6 0 .43 .43 0 0 0 0 .6 .43 .43 0 0 0 .6 0M54.4 163.9v1.4M54.8 164.7h23.1M55.2 160.8l6.6-3 .1 .2-6.6 3.1zM55.9 179.8v.2zM57.3 162.4l5.3-.6v.3l-5.3 .5zM57.7 179.8v1.2l.3 .3M62.6 161.8l6.4-.6v.3l-6.4 .6zM63 167.2l3.8-2.3 .2 .2-3.9 2.4zM65.4 177.5l.3-.3v1.4M66.8 164.9l8.7-5.2 .1 .2-8.6 5.2zM68.7 179.5a1.52 1.52 0 0 0 0 2.2"/>
<path d="M69 161.2l5.8-1.1v.2l-5.8 1.2zM69.2 179.8v1.5M70.1 179.8l-.9 1M70.4 165.8h.4M70.6 165.3v1.1l.1 .2 .2 .1M71.1 167.4v8.3M71.8 166.2a.37 .37 0 0 0-.3-.2 .37 .37 0 0 0-.3 .2l.1 .2 .5 .1v.2a.37 .37 0 0 1-.3 .2 .37 .37 0 0 1-.3-.2M72.6 179.5a1.52 1.52 0 0 1 0 2.2M74.8 160.1l.7-.2 .1 .3-.8 .1zM75.5 160.1l-1.7 .2-1.5 .4a31.9 31.9 0 0 1-6.5 1.1l-9.8 .8-6.6 .1M77.2 177.6l.3-.2v1.3M78.4 177.5a.4 .4 0 0 1 .6 .1v.9l-.1 .1h-.5l-.2-.5z"/>
<path d="M113.5 162.3a3 3 0 0 1 2.2-.9h10.4a3.2 3.2 0 0 1 3 3.1 3.2 3.2 0 0 1-2.9 3.3h-10.6a3.2 3.2 0 0 1-2.7-2.1 3.2 3.2 0 0 1 .6-3.4zM114.9 170.3h2.5M115.1 166.1h2.2M115.2 164.2h2.1l-1.1 1.9zM115.2 164.2l1 .6v1.3zM115.2 170.3l-.5 1.2M116 170.3l-.5 1.2M116.2 164.8l1.1-.6-1.1 1.9zM116.9 170.3l-.5 1.2M118.8 165.1l1.3 .6M119.1 163.9l1.3 .6M120.1 165.4l.8 .6-1-.1z"/>
<path d="M120.4 164.2l.8 .6-1-.2zM122.8 163.1v3.6M122.8 165.7l1.2 .5M123.6 170.3h2.6M124 165.9l.9 .6-1-.1zM124.1 170.3l-.5 1.2M124.9 166.5v3.7M125 170.3l-.6 1.2M125.4 161.5l-2.6 2.2M125.8 170.3l-.5 1.2M138.5 160.2h5.8l1.2 7.9 .9 2.5h8.1M138.6 173.7h3.3"/>
<path d="M139 176.5h3.4M139.1 171.9h.5M139.3 171.4v1.2l.1 .2h.2M139.6 174.6h.4M139.7 174.2v1.1l.1 .3h.3M140.6 174.9v1M140.8 171.7v1.5M140.8 172.4a.47 .47 0 0 0-.7 0 .47 .47 0 0 0 .1 .7 .47 .47 0 0 0 .6-.1M141.2 174.9l-.4 .1-.2 .3M141.9 173.4l1.8 .3-1.8 .3zM142.4 176.2l1.7 .3-1.7 .3zM142.6 161.6h18.1"/>
<path d="M144.3 173.7l1.8-.3v.6zM144.3 160.1v16.6M144.9 169.8h15.8M146.1 169.8v6.9M146.1 173.7h1.8M146.3 176.5l1.7-.3v.6zM148.1 176.5h1.8M149 173.7h3.4M149.7 171.9h.5M149.9 171.4l.1 1.4h.3M151.4 172.4l-.3-.2-.4 .1v.3l.5 .1 .2 .3-.3 .2-.4-.2M152.2 176.5h1.7"/>
<path d="M152.4 173.4l1.7 .3-1.7 .3zM153.9 176.2l1.8 .3-1.8 .3zM155.9 167.7v9.1M156.1 173.7l1.8-.3v.6zM156.5 165.9l-1.9 4.8zM157.9 173.7h.9M158.3 161.2v15.6M158.5 176.5l1.8-.3v.6zM158.7 160.1l-2.1 5.8zM158.7 160.1l2.8 .1zM158.7 160.2h2.8M159.6 176.5h3.2"/>
<path d="M160.8 174.6h.5M161 174.2l.1 1.4h.3M161.5 161.3l.4-.3v1.5M161.9 174.9h.4M162.3 169.6a.43 .43 0 0 1-.6 .3 .43 .43 0 0 1-.1-.7 .43 .43 0 0 1 .7 .1v.3a.68 .68 0 0 1-.4 1l-.4-.1v-.2M162.4 174.5h-.3v.2v1.2M163 169.2a.45 .45 0 0 1 .7 .2v.9l-.2 .2-.3 .1a.88 .88 0 0 1-.2-1.4zM163.1 161a.82 .82 0 0 0-.4 .8 .82 .82 0 0 0 .5 .7 .82 .82 0 0 0 .4-.8 .82 .82 0 0 0-.5-.7M164.4 161l.1 .3-.3 .2-.2-.3 .2-.2 .5 .1 .6-.1M164.5 169.1v.4l-.2 .1-.2-.3 .2-.2 .5 .1 .6-.1-1.3 1.5M164.8 162.1l.3-.1 .1 .4-.3 .1-.1-.2zM165.1 170.1l-.2 .2 .1 .3 .4-.3-.3-.2"/>
<path d="M165.2 161l-1.2 1.5M46.2 198.2v32.8M46.3 198.1h31.8M46.9 198.2l.1 32.7M47.7 180.3a.5 .5 0 0 0-.3 .8 .5 .5 0 0 0 .8 0 .5 .5 0 0 0-.3-.8h-.1M47.8 198.2v32.7M48.5 198.2v32.7M49.4 198.2v32.7M49.5 180.5a.45 .45 0 0 0-.7 0 .45 .45 0 0 0 0 .6 .45 .45 0 0 0 .7 0M49.5 180.3v1M50 198.2v32.7M50.8 180.5a.45 .45 0 0 0-.7 0 .45 .45 0 0 0 0 .6 .45 .45 0 0 0 .7 0"/>
<path d="M52.7 180.3v1M52.8 198.2v14.6M53.3 180.3l-.4 .1-.2 .3M53.5 180.7h.8a.4 .4 0 0 0-.4-.4 .4 .4 0 0 0-.4 .4 .46 .46 0 0 0 .3 .6 .46 .46 0 0 0 .6-.2M54.4 198.2v14.6M55.5 180.5a.4 .4 0 0 0-.4-.2 .4 .4 0 0 0-.4 .2l.7 .3 .1 .3a.4 .4 0 0 1-.4 .2 .4 .4 0 0 1-.4-.2M55.8 198.2v14.6M55.9 180.4l.1 .9M56.7 198.2v14.6M57.1 180.5a.4 .4 0 0 0-.3-.2 .4 .4 0 0 0-.4 .2l.2 .2 .4 .1 .1 .3a.4 .4 0 0 1-.3 .2 .4 .4 0 0 1-.4-.2M57.5 180.3h.5M57.7 198.2l.1 14.6"/>
<path d="M58.8 198.2v14.6M59.2 180.5a.45 .45 0 0 0-.7 0 .45 .45 0 0 0 0 .6 .45 .45 0 0 0 .7 0M59.2 180.3v1M59.7 198.2v32.7M59.7 180.6l.4-.3 .3 .1 .1 .9M59.7 180.3v1M60.5 198.2l.1 32.7M61.1 198.2v32.7M61.7 180.5a.46 .46 0 0 0-.7 0 .46 .46 0 0 0 .1 .7 .46 .46 0 0 0 .7-.1M62.1 180.7h.8a.46 .46 0 0 0-.5-.3 .46 .46 0 0 0-.4 .4 .46 .46 0 0 0 .5 .5l.4-.2M64 198.1v14.9M64.9 180.5l.8-.1 .1-.2-.1-.3-.8-.1v1.5"/>
<path d="M65.3 180.5l.5 .8M65.6 198.2v14.8M66.2 180.3v1h.5M67 198.2l.1 14.8M67.9 198.2l.1 10.9M69 198.2v10.9M69.5 180.4l.6 .9M69.7 199.4l.5 1.3 .5-1.3M72.4 199.9h-.6v.8h.6M72.7 200h1.1M74.3 199.7l.3-.3h.2l.3 .2-.1 .3-.7 .8h.9M75.4 199.4l.5 1.3 .5-1.3"/>
<path d="M78.2 198.2l-.1 32.8h-31.8M38.5 205.7a1.39 1.39 0 0 0 2.2 0M38.5 202.5a1.39 1.39 0 0 1 2.2 0M38.8 213.3h.1zM38.8 204.4h1.4M39.2 219.2h1.1l.4 .3-.1 .4M39.2 215.2l1.3 .1 .2 .2-.1 .3M39.2 213.9h1M39.2 212.8h1M39.2 208l1 .4-1 .5M39.3 213.3h.9M39.5 219.2a.47 .47 0 0 0-.1 .7 .47 .47 0 0 0 .7 0 .47 .47 0 0 0-.1-.7"/>
<path d="M39.5 215.2a.45 .45 0 0 0-.1 .7 .45 .45 0 0 0 .7 0 .45 .45 0 0 0-.1-.7M39.5 213.9a.47 .47 0 0 0-.1 .7 .47 .47 0 0 0 .7 0 .47 .47 0 0 0-.1-.7M39.5 204.4a.45 .45 0 0 0-.1 .7 .45 .45 0 0 0 .7 0 .45 .45 0 0 0-.1-.7M39.5 203.2l-.3-.3h-.3l-.1 .9h1.4v-.6l-.3-.3h-.3l-.1 .3v.6M39.8 209.3l-.1 .7M40 217.9a.44 .44 0 0 1 .1 .7 .44 .44 0 0 1-.7 0 .44 .44 0 0 1 .1-.7h.2v.8M40.2 212l-.9 .1-.1 .3 .3 .4M40.2 209.1l-1.4 .5 1.4 .6M42 215.8h1.1M43.6 215.3l.4-.2v1.3M44.3 204a.65 .65 0 0 1 .8 .5 .65 .65 0 0 1-.5 .7h-.1a.91 .91 0 0 1-.2-1.2zM45 215.1a.74 .74 0 0 0-.3 .6 .74 .74 0 0 0 .5 .7l.3-.3 .1-.5-.2-.5h-.3"/>
<path d="M46.1 204.6l.3-.1-.2 .3zM46.2 204.6l1.9-.1a7.6 7.6 0 0 1 5.6 1.6l5.3 6a23.4 23.4 0 0 1 4.5 7.8l2.3 6.7M46.3 204.6h12.5a8.7 8.7 0 0 1 5.7 2.7l2.5 2.8 2.8 4.4a23.7 23.7 0 0 1 4.4 12.1M46.3 204.5h19.1v.3h-19.1zM46.3 215.6h4.4M46.3 206.8h31.8M46.3 209h31.8M46.3 217.8h31.8M46.3 220h31.8M46.3 213.4h4.1M46.3 211.2h21.1M46.3 200.2h21.6"/>
<path d="M46.3 202.4h21.7M46.3 204.6h22.8M46.4 204.5h.1M46.4 204.5h3.9v.3h-4.1zM46.4 204.5h13v.3h-13zM50.3 204.5l.9 .3-.1 .3-.8-.3zM50.8 214.2h.8v-.4l-.8-.1v1.2M51.2 204.8l1.3 .3-.1 .2-1.3-.2zM51.3 214.2l.4 .7M51.9 214.3v.6h.4M52.5 205.1l1.1 .7-.1 .2-1.1-.7zM52.5 214.3h1"/>
<path d="M52.5 214.6h1M52.8 216.1v14.9M53.6 205.8l1.1 1-.3 .2-.9-1zM53.9 214l.3-.2v1.1M54.4 207l.3-.2 2.2 2.7-.3 .2zM54.4 216.1v14.8M54.9 213.9a.5 .5 0 0 1 .7 .5 .5 .5 0 0 1-.7 .5l-.1-.4zM55.8 216.1v14.8M55.9 213.8v1.1M56.1 214.3l.5 .6M56.6 213.8l-.7 .8M56.6 209.7l.3-.2 2.9 3.1-.2 .2z"/>
<path d="M56.7 216.1v14.8M57.7 216.1l.1 14.8M58.8 216.1v14.8M59.1 213.4h4.4M59.4 204.5l1 .2-.1 .3-.9-.2zM59.4 215.6h18.7M59.6 212.8l.2-.2 1.5 2.2-.2 .2zM60.4 204.7l2.4 1-.1 .3-2.4-1zM61.1 215l.2-.2 1 2-.2 .1zM62.1 216.9l.2-.1 2.1 4.8-.2 .1zM62.8 205.7l1 .7-.2 .2-.9-.6zM63.7 213.8l.3-.2v1.3"/>
<path d="M63.8 206.4l2.3 2.4-.2 .2-2.3-2.4zM64 215.6v15.4M64.8 213.6v1.3M65 214.4l.4 .5M65.4 214l-.6 .6M65.4 204.5l1.7 .6-.1 .2-1.6-.5zM65.6 215.6v15.3M65.9 209l.2-.2 1.3 1.8-.2 .1zM67 215.6l.1 15.3M67.1 205.1l.8 .5-.1 .3-.8-.6zM67.2 210.7l.2-.1 1 1.4-.2 .2zM67.3 213.4h10.8"/>
<path d="M67.8 210l.3-.2v1.2M67.9 205.6l2.1 1-.2 .2-2-.9zM67.9 211.5l.1 19.4M68.2 212.2l.2-.2 1.6 2.5-.3 .1zM69 211.8v19.1M69.2 209.8a.7 .7 0 0 0-.4 .6 .7 .7 0 0 0 .5 .6 .76 .76 0 0 0 0-1.2h-.1M69.7 201.7v1.3M69.7 204h.9M69.7 214.6l.3-.1 1.5 2.2-.3 .1zM70 206.6l1.2 1.1-.1 .2-1.3-1.1zM70.1 206.7v2.4M70.1 211.8v19.1"/>
<path d="M70.1 204v1.4M70.2 209.8h.3a.7 .7 0 0 1 .3 .6 .7 .7 0 0 1-.4 .6 .87 .87 0 0 1-.2-1.2zM70.7 202.4a.33 .33 0 0 0-.4-.3 .33 .33 0 0 0-.2 .4v.2a.33 .33 0 0 0 .2 .3 .33 .33 0 0 0 .4-.2M71 206.8v2.3M71 211.8v19.1M71.1 202.3h1.1M71.1 202.6h1.1M71.2 216.8l.3-.1 1.5 3.6h-.3zM71.2 207.7l1.1 1.2-.2 .2-1-1.2zM71.5 200.1a.33 .33 0 0 0-.4-.2 .33 .33 0 0 0-.2 .3v.2a.35 .35 0 0 0 .3 .4 .35 .35 0 0 0 .3-.3M71.6 204.6a.43 .43 0 0 0-.6 0 .43 .43 0 0 0 0 .6 .43 .43 0 0 0 .6-.1M71.6 204.4v1"/>
<path d="M71.8 200.3h.4M71.8 206.8v2.3M71.8 211.8v19.1M72.1 204.6h1.1M72.1 204.9h1.1M72.1 209.1l.2-.2 1.5 2.5-.2 .1zM72.4 206.8v2.3M72.4 211.8v19.1M72.7 200.4h1.1M72.7 202l.3-.3h.2l.3 .2-.2 .5-.7 .6h.9M72.9 211.2h.5M73.4 211.2h4.7"/>
<path d="M73.6 211.5l.2-.1 1 2.9-.3 .1zM73.7 204.3l.3-.3h.3l.2 .2-.2 .5-.6 .7h.8M74 202.4l.2-.2h.4l.1 .8M74 202.1v.9M74.5 214.4l.3-.1 .5 3.5h-.3zM74.7 202.4l.1-.2h.5l.1 .8M74.9 206.8v24.2M75 217.8h.3l1 7.2h-.2zM75.7 204h-.6l-.1 .6a.48 .48 0 0 1 .7-.1 .48 .48 0 0 1-.1 .7 .48 .48 0 0 1-.7-.1M75.7 203l.5-1.3 .5 1.3M75.9 202.6h.6M76.5 206.8v24.1"/>
<path d="M77.7 204.3a.5 .5 0 0 0-.5-.3 .5 .5 0 0 0-.4 .5v.3a.5 .5 0 0 0 .3 .6 .5 .5 0 0 0 .6-.4M77.7 206.8v24.1M124.6 218.7h2.7M127.2 214h-2.6v10.2M127.8 214.1h.9M128.6 213.9l.9 .3-.9 .2zM129.1 218.8l-.5 .3-.5-.3-.3 .2M130 214h5M132.2 214v4.7h-2.3M135 211.7h.8l.1-.5-.9-.2v1.5M135.5 211.7l.5 .8M135.6 213.5l.6 .9 .2-.9 .4 .9 .3-.6h3.2"/>
<path d="M135.7 213.5l-.2 .9-.4-.9-.2 .5M136.6 211.6h.4a.68 .68 0 0 1 .4 .7 .68 .68 0 0 1-.4 .6h-.4zM137.6 216.2a3 3 0 0 1 2.1-.9h10.4a3.2 3.2 0 0 1 3 3.1 3.2 3.2 0 0 1-2.9 3.3h-10.6a3.2 3.2 0 0 1-2.7-2.1 3.2 3.2 0 0 1 .7-3.4zM139.2 218.1h2.1l-1 1.9zM139.2 218.1l1.1 .6v1.3zM140.3 218.7l1-.6-1 1.9zM140.3 213.8v10.4M142.8 219l1.3 .5M143.1 217.8l1.3 .5M144.1 219.3l.9 .6-1.1-.1zM144.4 218.1l.9 .6-1.1-.2zM145.8 203.8l.6 1.4 .5-1.4"/>
<path d="M146 211.6l.8-.1 .1-.2-.1-.4h-.8v1.4M146.4 211.6l.5 .7M146.8 217v3.6M146.8 219.5l1.2 .6M147.5 211.5v1.3h.8M148 204.5a.45 .45 0 0 0-.7-.1 .45 .45 0 0 0 0 .7 .45 .45 0 0 0 .7-.1M148.1 219.8l.8 .6-1-.1zM149.1 213.6l.2 .6-.2-.1zM149.1 213.6v.5zM149.2 204.5a.45 .45 0 0 0-.6-.1 .45 .45 0 0 0 0 .7 .45 .45 0 0 0 .6-.1M149.3 207l-.1 2.3M149.3 209.3l.5 .4-.9 .4 .9 .2-.9 .6 .9 .1-.9 .5 .5 .1v3.7l-2.6 2.3"/>
<path d="M149.3 213.4l.2-.1v1zM149.3 213.4l.2 .9-.2-.1zM149.3 213.4v.8l-.2-.6zM149.4 213.8h3.8M149.5 213.3l.3 .1v.8zM149.5 213.3l.3 .9-.3 .1zM149.8 213.4l.1 .2v.5zM149.8 213.4l.1 .7-.1 .1zM149.9 213.6v.5zM151.1 210.8l.1-.1a.72 .72 0 0 1 .9 .5 .72 .72 0 0 1-.5 .8 .75 .75 0 0 1-.7-.4 .75 .75 0 0 1 .2-.8zM152.5 211.1l.1 .9h.3l.3-.2M153.2 211.1v.9"/>
<path d="M153.6 211.1h.5M153.8 210.6v1.2l.4 .2M154.6 211.1v1.5M154.6 211.3a.47 .47 0 0 1 .7-.1 .47 .47 0 0 1 0 .7 .47 .47 0 0 1-.7-.1M155.9 211.1v.9h.4l.3-.2M156.6 211.1v.9M157 211.1h.5M157.2 210.6l.1 1.4h.3M38.8 224.4l1.4 .6-1.4 .5M38.8 222.7h1.4M39.2 221.8v.5M39.2 220.6h1"/>
<path d="M39.5 220.6a.47 .47 0 0 0-.1 .7 .47 .47 0 0 0 .7 0 .47 .47 0 0 0-.1-.7M40.2 221.7l-.1 .3-1.3 .1M42.1 226.5h1.1M43.6 226l.3-.3h.3l.2 .4-.8 .9h.8M45 232.3a.8 .8 0 0 0 0 1.3h.1a.75 .75 0 0 0 0-1.3h-.1M45 225.8a.37 .37 0 0 1 .6 .2v.3a.55 .55 0 0 1-.4 .7h-.2l-.2-.5zM46 233.5v.1v-.1M46.3 222.2h31.8M46.3 224.4h31.8M46.3 226.6h31.8M46.3 228.8h31.8M47.2 232.3h-.6l-.1 .6a.46 .46 0 0 1 .7-.1 .46 .46 0 0 1 0 .7 .46 .46 0 0 1-.7-.1"/>
<path d="M49.4 232.4l.3-.2v1.3M52.5 232.5l.1-.2 .4-.1 .2 .4-.8 1h.9M53.9 235.8h.5M54.8 235.1h-.9v1.5M55.1 235.6v1M55.7 235.6l-.4 .1-.2 .3M55.9 236h.8a.45 .45 0 0 0-.6-.4 .45 .45 0 0 0-.1 .7l.3 .3 .4-.3M56.9 232.3h-.6l-.1 .6a.45 .45 0 0 1 .7 .1 .45 .45 0 0 1-.1 .6 .45 .45 0 0 1-.7-.2h.1M58 235.8a.47 .47 0 0 0-.7-.1 .47 .47 0 0 0 0 .7 .47 .47 0 0 0 .7-.1M58 235.6v1.5M58.5 235.6v.9h.5l.2-.2M59.2 235.6v1"/>
<path d="M59.7 236h.8a.4 .4 0 0 0-.4-.4 .4 .4 0 0 0-.4 .4v.1a.43 .43 0 0 0 .3 .5 .43 .43 0 0 0 .5-.3M59.7 232.6l.3-.3v1.4M60.9 232.4a.41 .41 0 0 1 .6 .2v.8a.41 .41 0 0 1-.6 .2l-.2-.5zM61 235.9l.3-.3 .3 .1 .1 .9M61 235.6v1M62.9 232.7l.2-.3h.4l.1 .2-.8 1.1h.8M63 235.8a.45 .45 0 0 0-.7-.1 .45 .45 0 0 0 0 .7 .45 .45 0 0 0 .7-.1M63.3 235.6l.5 1M64.1 235.6l-.5 1.3-.4 .2M64.2 221.7l.2-.1 1.5 4.9-.2 .1zM64.3 232.4a.8 .8 0 0 0 0 1.3l.4-.1 .2-.5-.2-.7h-.3M65.8 235.6h.5"/>
<path d="M66.4 235.1l-.3 .1-.1 1.4M67.1 232.3h-.6v.6a.47 .47 0 0 1 .7 0 .47 .47 0 0 1-.1 .7 .47 .47 0 0 1-.7-.2M67.2 234.8a1.57 1.57 0 0 0 0 2.3M67.7 235.1v1.5M67.8 232.4a.4 .4 0 0 1 .6 .2l.1 .3a.59 .59 0 0 1-.4 .8l-.4-.3-.1-.5zM68 236l.5 .6M68.4 235.6l-.7 .7M68.8 235.1l.1 1.5M68.8 235.8h1M69.8 232.6l.3-.3v1.4M69.8 235.1v1.5M70.3 235.6h.7l-.7 1h.7"/>
<path d="M71 232.4a.37 .37 0 0 1 .6 .2l.1 .3a.59 .59 0 0 1-.4 .8l-.3-.1-.2-.5zM71.4 234.8a1.57 1.57 0 0 1 0 2.3M72.2 232.4l.2-.1a.72 .72 0 0 1 .5 .7 .72 .72 0 0 1-.5 .7l-.3-.3zM72.7 220.3h.3l.7 3.2-.2 .1zM73.5 223.6l.2-.1 .6 2.9h-.3zM73.7 232.5l.1-.2 .4-.1 .2 .4-.8 1h.9M74 226.4h.3v.2h-.3zM75 232.3a.65 .65 0 0 1 .8 .5 .65 .65 0 0 1-.5 .8h-.1a.91 .91 0 0 1-.2-1.3zM76.1 225h.2l.2 1.4h-.3zM76.2 232.3l.3-.1a.8 .8 0 0 1 0 1.4l-.3-.1-.2-.5zM78.2 232.4h-.6v.5a.46 .46 0 0 1 .6 0 .46 .46 0 0 1 0 .7 .46 .46 0 0 1-.7-.2M78.9 232.4h.3a.8 .8 0 0 1 0 1.3l-.3-.1-.2-.5z"/>
<path d="M80.3 232.4a.8 .8 0 0 0 0 1.3h.1a.75 .75 0 0 0 0-1.3h-.1M123.6 224.1h2.5M123.9 224.1l-.5 1.3M124.7 224.2l-.5 1.2M125.6 224.2l-.5 1.2M139.1 220h2.2M139.3 224.1h2.5M139.6 224.1l-.5 1.3M140.4 224.2l-.5 1.2M141.3 224.2l-.5 1.2M147.7 224.1h2.5M148.1 224.2l-.5 1.2"/>
<path d="M148.9 220.4v3.7M149 224.2l-.5 1.2M149.8 224.2l-.5 1.2"/>
<circle cx="51.9" cy="148.5" r=".12"/>
<circle cx="125.2" cy="152.6" r=".48"/>
<circle cx="129.7" cy="159.9" r=".48"/>
<circle cx="36" cy="163.9" r=".48"/>
<circle cx="107.5" cy="160.2" r=".5"/>
<circle cx="76.2" cy="204.1" r=".12"/>
<circle cx="128.5" cy="214.1" r="1.4"/>
<circle cx="128.5" cy="218.8" r="1.4"/>
<circle cx="149.2" cy="206.4" r=".5"/>
<circle cx="149.5" cy="213.8" r=".51"/>
<circle cx="153.8" cy="213.8" r=".51"/>
<circle cx="39.7" cy="223.7" r=".48"/>
</g>
<path d="M149.1 108.5v6.2M49.4 162.8h3.2M46.2 204.6h4.1M46.2 204.7h19.2" fill="none" stroke="#000" stroke-width=".3"/>
<path d="M46.2 204.5l.1 .1" fill="none" stroke="#f00" stroke-width=".21"/>
<path d="M43.2 86.6h15.9M122.6 90h10.5M69.7 104.2v9.8M69.8 104.1v9.9M49.4 162.9h3.2" fill="none" stroke="#000" stroke-width=".25"/>
<text font-size="5" x="105.7" y="50.6">P/N: KB847-B</text>
<text font-size="4.2" x="142" y="39.7">PHOTOCOUPLER</text>
<g font-size="3.2">
<text x="34" y="70.4">Fig. 7 Forward Current vs.</text>
<text x="113.9" y="71.2">Fig. 8 Collector Power Dissipation vs.</text>
<text x="44.5" y="74.3">Ambient Temperature</text>
<text x="124.4" y="75">Ambient Temperature</text>
</g>
<g font-size="3.1">
<text x="35.6" y="135.4">Fig. 9 Response Time vs.</text>
<text x="46.5" y="139">Load Resistance</text>
<text x="114.8" y="139.1">Test Circuit for Response Time</text>
<text x="35" y="193.8">Fig. 10 Frequency Response</text>
<text x="114" y="193">Test Circuit for Frequency Response</text>
</g>
<g font-size="2.8">
<text x="20.9" y="285.6">APPROVED: J. Lu</text>
<text x="20.9" y="282.2">SPEC NO: DSAD1556</text>
<text x="71" y="282.2">REV NO: V.6</text>
<text x="71.4" y="285.6">CHECKED: Tracy Deng</text>
<text x="119.7" y="285.6">DRAWN: Y.W.WANG</text>
<text x="119.9" y="282.2">DATE: NOV/16/2005</text>
<text x="164.5" y="282.2">PAGE: 5 OF 9</text>
<text x="165.4" y="285.6">ERP: 1205000028</text>
</g>
<g font-size="2.2">
<text x="36.5" y="150.9" transform="rotate(-90 36.5 150.9)">μ</text>
<text x="70.4" y="181.3">Ω</text>
</g>
<g font-size="1.9">
<text x="65.6" y="214.9">Ω</text>
<text x="71" y="211">Ω</text>
</g>
<text font-size="1.6" x="56.8" y="215">Ω</text>
</svg>
